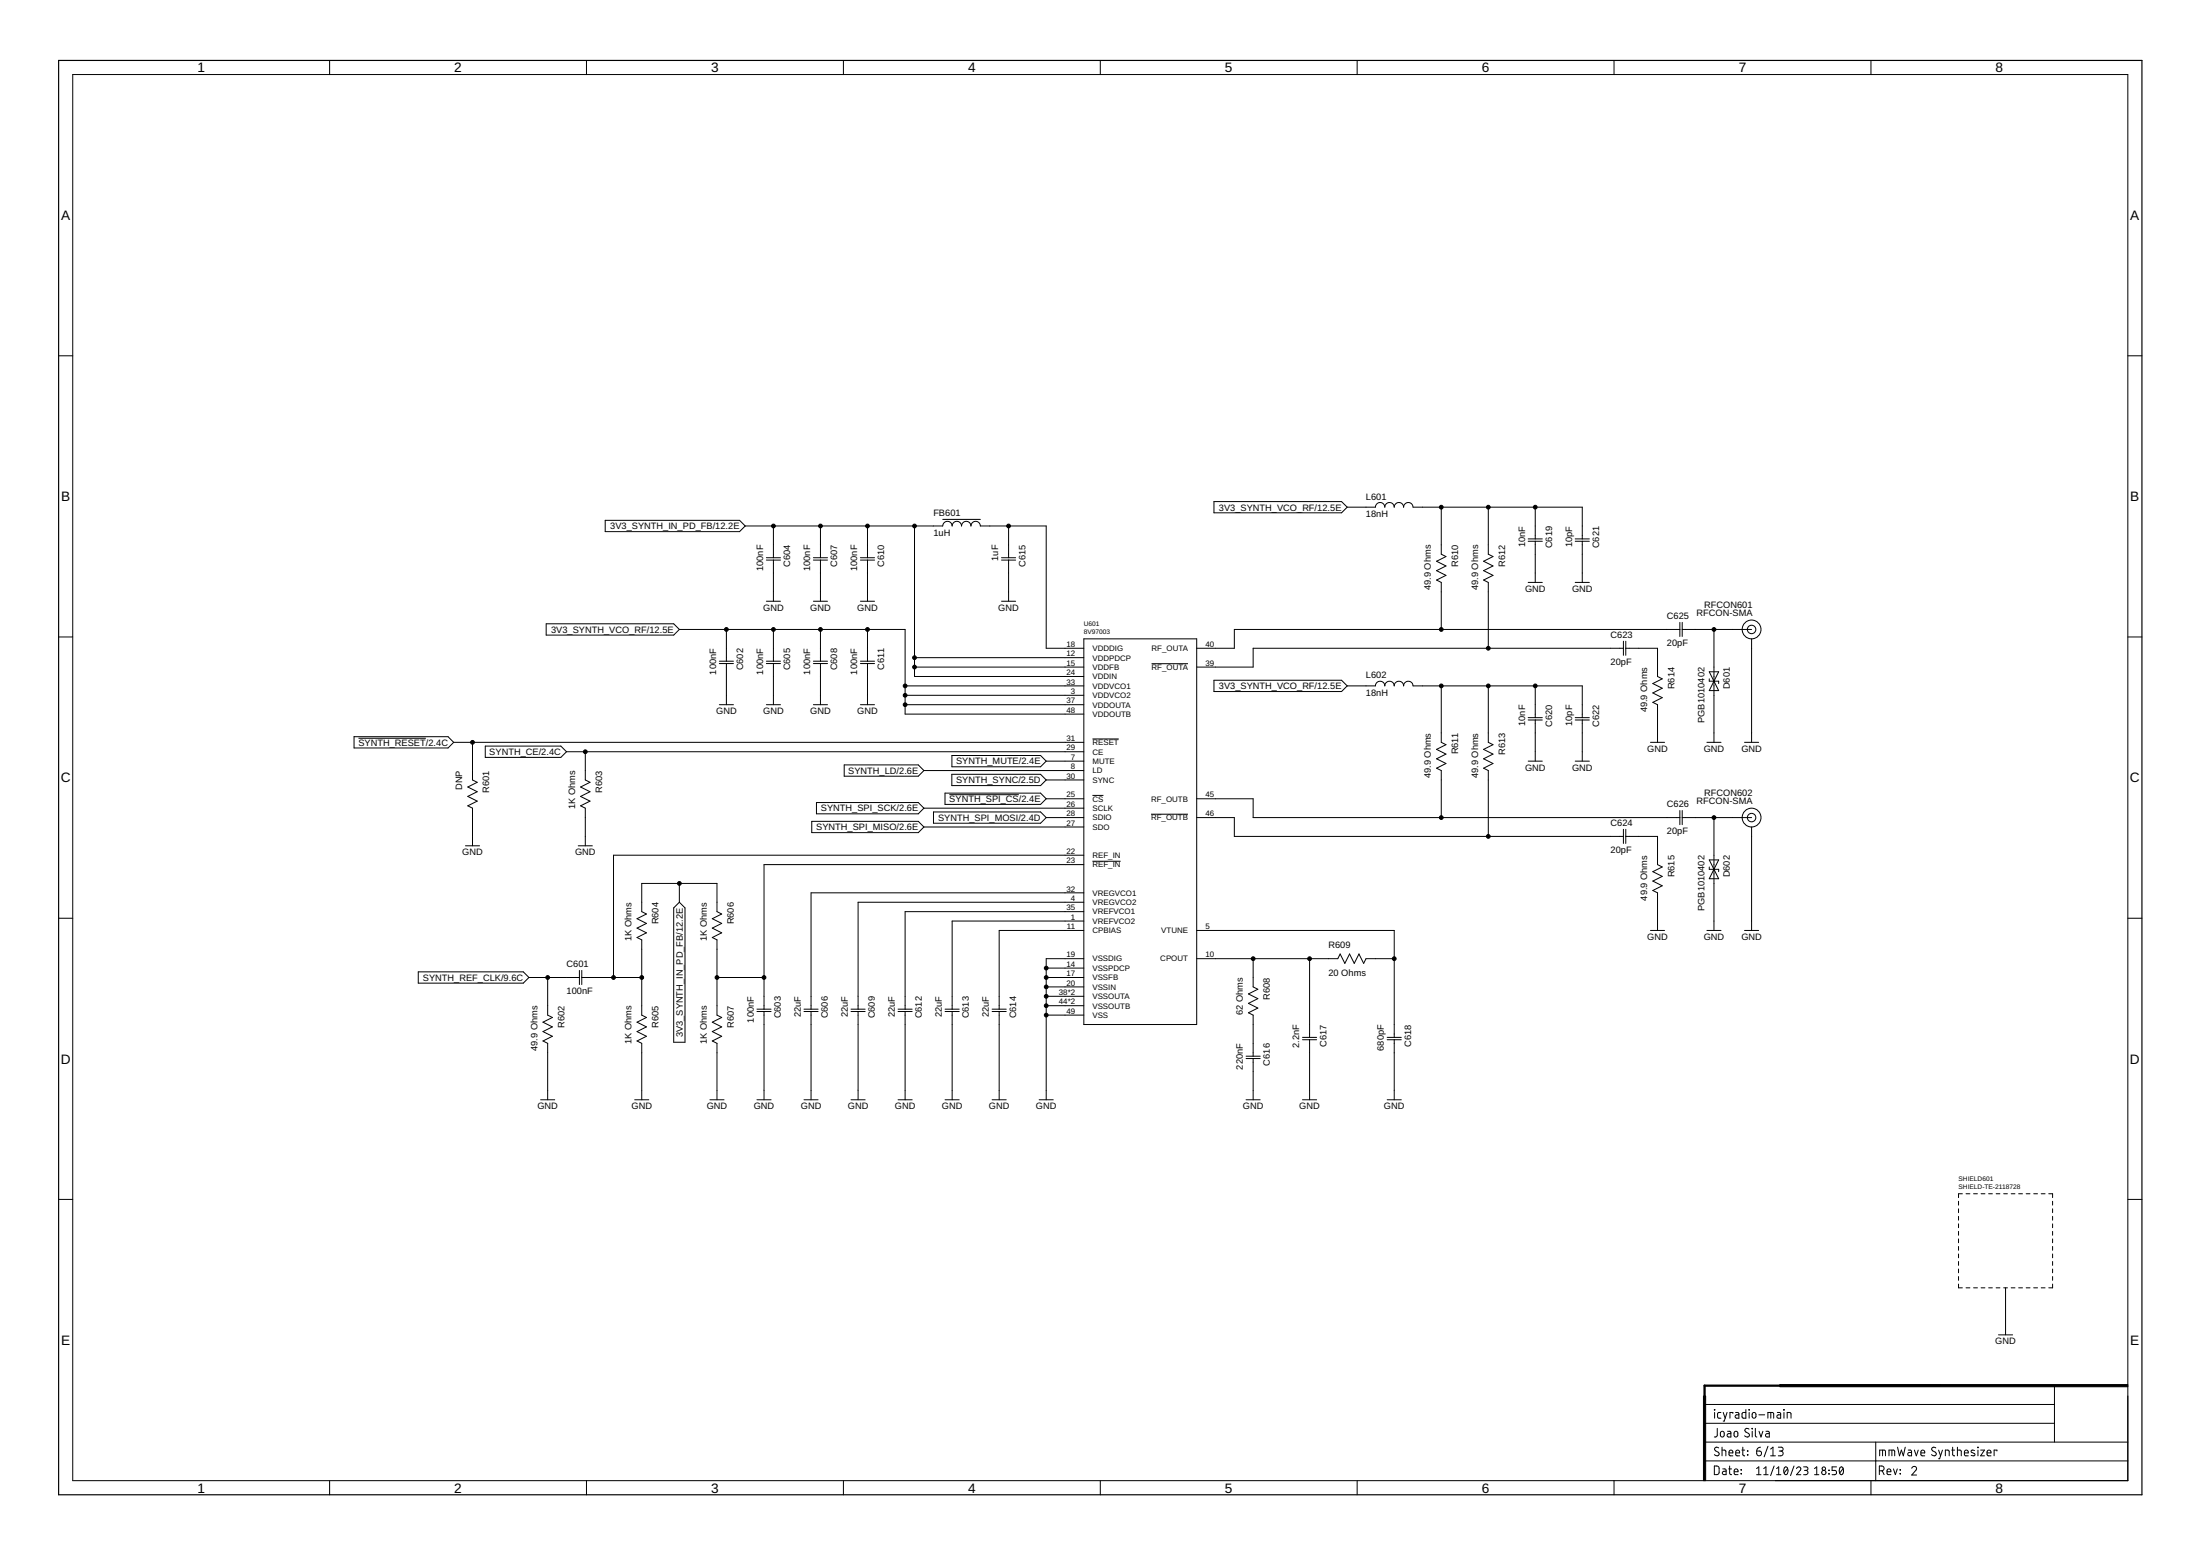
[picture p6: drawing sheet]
<svg xmlns="http://www.w3.org/2000/svg" width="594mm" height="420mm" viewBox="0 0 594 420" stroke-linecap="round" stroke-linejoin="round" font-family="sans-serif">
<g fill="none" stroke="#000" stroke-width=".27">
<path d="M89 16.3v3.8M158.4 16.3v3.8M227.8 16.3v3.8M297.1 16.3v3.8M366.5 16.3v3.8M435.8 16.3v3.8M505.2 16.3v3.8M19.6 20.1h555v379.7h-555zM15.8 96.1h3.8M574.6 96.1h3.8M327.8 135.4h34.5l1.5 1.5-1.5 1.6h-34.5zM363.8 136.9h7.6a1.27 1.27 0 0 1 1.3-1.2 1.27 1.27 0 0 1 1.3 1.2 1.27 1.27 0 0 1 1.2-1.2 1.27 1.27 0 0 1 1.3 1.2 1.27 1.27 0 0 1 1.3-1.2 1.27 1.27 0 0 1 1.2 1.2 1.27 1.27 0 0 1 1.3-1.2 1.27 1.27 0 0 1 1.3 1.2h45.7v8.6"/>
<path d="M389.2 136.9v12.7l1.3 .7-2.6 1.3 2.6 1.2-2.6 1.3 2.6 1.3-2.6 1.2 1.3 .7v12.7M401.9 136.9v12.7l1.3 .7-2.6 1.3 2.6 1.2-2.6 1.3 2.6 1.3-2.6 1.2 1.3 .7v17.7M414.6 136.9v8.6M163.4 140.5h36.3l1.5 1.5-1.5 1.6h-36.3zM201.2 142h53.4a1.27 1.27 0 0 1 1.2-1.2 1.27 1.27 0 0 1 1.3 1.2 1.27 1.27 0 0 1 1.3-1.2 1.27 1.27 0 0 1 1.3 1.2 1.27 1.27 0 0 1 1.2-1.2 1.27 1.27 0 0 1 1.3 1.2 1.27 1.27 0 0 1 1.3-1.2 1.27 1.27 0 0 1 1.2 1.2h17.8v33h10.2M206.9 150.6h3.9M206.9 151.2h3.9M208.9 142v8.6M208.9 151.2v11.1M219.6 150.6h3.9M219.6 151.2h3.9M221.6 142v8.6"/>
<path d="M221.6 151.2v11.1M232.3 150.6h3.9M232.3 151.2h3.9M234.3 142v8.6M234.3 151.2v11.1M247 142v40.7h45.7M254.6 140.3h10.1M270.4 150.6h3.9M270.4 151.2h3.9M272.4 142v8.6M272.4 151.2v11.1M412.7 145.5h3.8"/>
<path d="M412.7 146.2h3.8M412.7 157.3h3.8M414.6 146.2v11.1M425.4 145.5h3.8M425.4 146.2h3.8M425.4 157.3h3.8M427.3 146.2v11.1M15.8 172h3.8M147.5 168.4h34.4l1.6 1.6-1.6 1.5h-34.4zM183.5 170h60.9v22.8h48.3M194.2 178.5h3.9M194.2 179.2h3.9"/>
<path d="M196.2 170v8.5M196.2 179.2v11.1M206.9 178.5h3.9M206.9 179.2h3.9M206.9 162.3h3.9M208.9 170v8.5M208.9 179.2v11.1M219.6 178.5h3.9M219.6 179.2h3.9M219.6 162.3h3.9M221.6 170v8.5M221.6 179.2v11.1"/>
<path d="M232.3 178.5h3.9M232.3 179.2h3.9M232.3 162.3h3.9M234.3 170v8.5M234.3 179.2v11.1M247 177.6h45.7M270.4 162.3h3.9M292.7 172.5h30.5v104.1h-30.5zM311 179.2h9.8M438.4 175h-100v5.1h-15.2M438.4 173.1v3.9M439 175h8.6v7.7l1.3 .6-2.6 1.3 2.6 1.2-2.6 1.3 2.6 1.3-2.6 1.3 1.3 .6v10.1"/>
<path d="M439 173.1v3.9M453.6 170h-120.3v5h-10.1M453.6 168.1v3.8M454.3 170h18.7M454.3 168.1v3.8M462.8 170v30.4M473 172.5v27.9M574.6 172h3.8M95.6 198.9h25.4l1.5 1.5-1.5 1.6h-25.4zM96.8 199.3h18.2M194.2 190.3h3.9M206.9 190.3h3.9"/>
<path d="M219.6 190.3h3.9M232.3 190.3h3.9M244.4 185.2h48.3M244.4 187.7h48.3M244.4 190.3h48.3M247 180.1h45.7M295 199.5h7.1M327.8 183.7h34.5l1.5 1.5-1.5 1.5h-34.5zM363.8 185.2h7.6a1.27 1.27 0 0 1 1.3-1.3 1.27 1.27 0 0 1 1.3 1.3 1.27 1.27 0 0 1 1.2-1.3 1.27 1.27 0 0 1 1.3 1.3 1.27 1.27 0 0 1 1.3-1.3 1.27 1.27 0 0 1 1.2 1.3 1.27 1.27 0 0 1 1.3-1.3 1.27 1.27 0 0 1 1.3 1.3h45.7v8.6M389.2 185.2v15.2l1.3 .7-2.6 1.3 2.6 1.2-2.6 1.3 2.6 1.3-2.6 1.2 1.3 .7v12.7M401.9 185.2v15.2l1.3 .7-2.6 1.3 2.6 1.2-2.6 1.3 2.6 1.3-2.6 1.2 1.3 .7v17.7M412.7 193.8h3.8"/>
<path d="M412.7 194.4h3.8M414.6 185.2v8.6M414.6 194.4v11.1M425.4 193.8h3.8M425.4 194.4h3.8M427.3 194.4v11.1M461.6 183.3v.6h2.5v.7M461.6 181.4l2.5 5.1h-2.5l2.5-5.1zM122.5 200.4h170.2M127.6 200.4v10.2l1.3 .6-2.6 1.3 2.6 1.3-2.6 1.3 2.6 1.2-2.6 1.3 1.3 .6v10.2M131 201.5h20.4l1.6 1.5-1.6 1.5h-20.4zM153 203h139.7"/>
<path d="M158.1 203v7.6l1.2 .6-2.5 1.3 2.5 1.3-2.5 1.3 2.5 1.2-2.5 1.3 1.3 .6v10.2M220.5 216.7h27.5l1.5 1.5-1.5 1.6h-27.5zM228 206.5h20l1.5 1.6-1.5 1.5h-20zM249.5 218.2h43.2M249.5 208.1h43.2M252.1 219.2h28.9l1.5 1.6-1.5 1.5h-28.9zM255.2 214.2h25.8l1.5 1.5-1.5 1.5h-25.8zM256.3 214.6h18.8M257 209.1h24l1.5 1.5-1.5 1.5h-24zM257 204h24l1.5 1.5-1.5 1.6h-24zM282.5 215.7h10.2M282.5 205.5h10.2"/>
<path d="M282.5 210.6h10.2M295 214.8h3M310.8 219.9h10M323.2 215.7h15.2v5.1h115.2M412.7 205.5h3.8M425.4 205.5h3.8M445.7 200.4h3.8M453.6 218.9v3.8M454.3 218.9v3.8M460.9 200.4h3.8M471.1 200.4h3.8M125.7 228.4h3.8"/>
<path d="M156.1 228.4h3.9M183.5 238.5v5.1M219.2 221.8h28.8l1.5 1.5-1.5 1.5h-28.8zM249.5 223.3h43.2M282.5 220.8h10.2M292.7 233.5h-86.4v39M292.7 230.9h-127v33M295 232.6h7.6M323.2 220.8h10.1v5h105.1M438.4 223.9v3.9M439 225.8h8.6v7.7l1.3 .6-2.6 1.3 2.6 1.2-2.6 1.3 2.6 1.3-2.6 1.3 1.3 .6v10.1M439 223.9v3.9"/>
<path d="M454.3 220.8h18.7M461.6 232.2l2.5 5.1h-2.5l2.5-5.1zM461.6 234.1v.6h2.5v.7M462.8 220.8v30.4M473 223.3v27.9M15.8 247.9h3.8M183.5 243.6l1.5 1.6v36.2h-3.1v-36.2zM292.7 248.7h-35.6v23.8M292.7 251.2h-22.9v21.3M292.7 258.9h-10.2v38.1M292.7 241.1h-73.7v31.4M292.7 243.6h-61v28.9"/>
<path d="M292.7 246.2h-48.3v26.3M323.2 251.2h53.3v28.9M323.2 258.9h38.1l.6-1.3 1.3 2.5 1.2-2.5 1.3 2.5 1.3-2.5 1.2 2.5 .7-1.2h7.6M338.4 258.9v7.6l1.3 .6-2.6 1.3 2.6 1.3-2.6 1.2 2.6 1.3-2.6 1.3 1.3 .6v11.1M353.6 258.9v21.2M445.7 251.2h3.8M460.9 251.2h3.8M471.1 251.2h3.8M574.6 247.9h3.8M112.9 262.4h28.4l1.5 1.5-1.5 1.6h-28.4zM142.8 263.9h13.7M147.9 263.9v10.2l1.3 .6-2.6 1.3 2.6 1.3-2.6 1.3 2.6 1.2-2.6 1.3 1.3 .6v15.3"/>
<path d="M156.5 262v3.9M157.1 263.9h16.2M157.1 262v3.9M193.6 263.9h12.7M204.4 272.5h3.8M204.4 273.1h3.8M206.3 273.1v23.9M217.1 272.5h3.8M217.1 273.1h3.8M219 273.1v23.9M229.8 272.5h3.8M229.8 273.1h3.8"/>
<path d="M231.7 273.1v23.9M242.5 272.5h3.8M242.5 273.1h3.8M244.4 273.1v23.9M255.2 272.5h3.8M255.2 273.1h3.8M257.1 273.1v23.9M267.9 272.5h3.8M267.9 273.1h3.8M269.8 273.1v23.9M282.5 261.4h10.2M282.5 263.9h10.2"/>
<path d="M282.5 266.5h10.2M282.5 269h10.2M282.5 271.6h10.2M282.5 274.1h10.2M146 297h3.8M171.4 297h3.8M173.3 297v-15.3l-1.3-.6 2.6-1.3-2.6-1.2 2.6-1.3-2.6-1.3 2.6-1.3-1.3-.6v-20.3l-1.3-.6 2.6-1.3-2.6-1.3 2.6-1.3-2.6-1.2 2.6-1.3-1.3-.6v-7.7h20.3v7.7l1.3 .6-2.6 1.3 2.6 1.2-2.6 1.3 2.6 1.3-2.6 1.3 1.3 .6v20.3l1.3 .6-2.6 1.3 2.6 1.3-2.6 1.3 2.6 1.2-2.6 1.3 1.3 .6v15.3M191.7 297h3.8M204.4 297h3.8M217.1 297h3.8M229.8 297h3.8M242.5 297h3.8"/>
<path d="M255.2 297h3.8M267.9 297h3.8M280.6 297h3.8M336.5 297h3.8M336.5 285.2h3.8M336.5 285.8h3.8M338.4 285.8v11.2M351.7 297h3.8M351.7 280.1h3.8M351.7 280.8h3.8M353.6 280.8v16.2M374.6 297h3.8"/>
<path d="M374.6 280.1h3.8M374.6 280.8h3.8M376.5 280.8v16.2M15.8 323.9h3.8M528.9 324.4v1M528.9 326.4v1M528.9 328.4v1.1M528.9 330.5v1M528.9 332.5v1M528.9 334.5v1.1M528.9 336.6v1M528.9 338.6v1"/>
<path d="M529.9 322.3h-1v1.1M530.9 322.3h1M532.9 322.3h1.1M535 322.3h1M537 322.3h1M539 322.3h1M541.1 322.3h1M543.1 322.3h1M545.1 322.3h1M547.1 322.3h1.1M549.2 322.3h1M551.2 322.3h1"/>
<path d="M553.2 322.3h1.1v1.1M554.3 324.4v1M554.3 326.4v1M554.3 328.4v1.1M554.3 330.5v1M554.3 332.5v1M554.3 334.5v1.1M554.3 336.6v1M554.3 338.6v1M574.6 323.9h3.8M528.9 346.7v1h1M528.9 340.6v1.1"/>
<path d="M528.9 342.7v1M528.9 344.7v1M530.9 347.7h1M532.9 347.7h1.1M535 347.7h1M537 347.7h1M539 347.7h1M541.1 347.7h1M541.6 347.7v12.7M543.1 347.7h1M545.1 347.7h1M547.1 347.7h1.1"/>
<path d="M549.2 347.7h1M551.2 347.7h1M554.3 340.6v1.1M554.3 342.7v1M554.3 344.7v1M554.3 346.7v1h-1.1M460.3 379.2h94.5M539.7 360.4h3.8M554.8 374.2v15.2M89 399.8v3.8M158.4 399.8v3.8M227.8 399.8v3.8"/>
<path d="M297.1 399.8v3.8M366.5 399.8v3.8M435.8 399.8v3.8M460.3 394.5h114.3M460.3 389.4h114.3M460.3 384.3h94.5M462.9 395.9h.9l.4 .4v1.4l-.4 .5h-.9zM462.9 380.6l.2 .1zM463 381.4v1.5M463.7 385.7v2l-.2 .2-.6 .1M464.1 391a.58 .58 0 0 0-.9-.1 .58 .58 0 0 0 .1 .9l.7 .3a.54 .54 0 0 1 .2 .8 .54 .54 0 0 1-.8 .2l-.5-.3M464.7 386.7l.5-.2a.92 .92 0 0 1 .1 1.5h-.3l-.4-.3z"/>
<path d="M464.7 381.4h-.6l-.3 .4 .1 1 .8 .1M465 391.6l.9 .1 .1 1.4M465 390.8v2.3M465.2 396.6l.7 .1 .2 .2v1.3h-.6a.46 .46 0 0 1-.4-.5 .46 .46 0 0 1 .4-.4h.6M465.3 381.4l.6 1.5M466.4 381.4l-.8 2.3h-.3M466.5 386.5h.7l.2 .2v1.3h-.6a.46 .46 0 0 1-.4-.4 .46 .46 0 0 1 .4-.5h.6M466.8 396.6h.8M466.9 392.3h1a.54 .54 0 0 0-.3-.7 .54 .54 0 0 0-.7 .5l.1 .9 .9 .1M467.1 395.9v1.9l.1 .3 .4 .1M467.9 381.7v-.3h-.8v1.5M468.3 397.4h1a.54 .54 0 0 0-.3-.7 .54 .54 0 0 0-.7 .5l.1 .9 .9 .1"/>
<path d="M468.4 386.7l.5-.2a.92 .92 0 0 1 .1 1.5l-.6-.1zM468.7 381.4h.6l.2 .2 .1 1.3h-.6a.46 .46 0 0 1-.5-.4 .46 .46 0 0 1 .5-.5h.6M468.7 392.3h1.1a.54 .54 0 0 0-.4-.7 .54 .54 0 0 0-.7 .5l.1 .9 1 .1M470.1 397.9l.2 .1zM470.1 396.8l.2 .2zM470.4 391.6h.7M470.6 390.8v2.1l.5 .2M471.4 380.6v2.3h-.7l-.3-.3 .1-1 .2-.2h.7M471.9 391.8l.1 .1zM471.9 392.8l.1 .1zM472.3 380.6l.1 .1zM472.3 385.9a.58 .58 0 0 0-.9-.1 .58 .58 0 0 0 0 .9l.7 .4a.58 .58 0 0 1 .1 .8 .58 .58 0 0 1-.9 0l-.2-.2"/>
<path d="M472.3 381.4v1.5M473.1 385.7l.1 .1zM473.2 386.5v1.5M473.2 381.6l.4-.2 .4 .2 .2 .8a.52 .52 0 0 1-.5 .6 .52 .52 0 0 1-.6-.6zM474 385.7v1.9l.4 .4M474.3 396.6l.6-.5v2.1M474.3 398.2h1.2M474.4 391.8h.7a.66 .66 0 0 1 .6 .7 .66 .66 0 0 1-.7 .6 .66 .66 0 0 1-.6-.6zM475 382h1.5M475 386.5l.5 1.5 .5-1.5M475.4 390.8l-.7 .3-.3 .7M476.3 398.2h1.2"/>
<path d="M476.3 396.6l.6-.5v2.1M476.9 386.5h.6l.3 .2v1.3h-.6a.46 .46 0 0 1-.5-.4 .46 .46 0 0 1 .5-.5h.6M477.4 382.9v-1.5l1.4 .1 .2 1.4M477.4 390.5l-1 2.9M478.1 393.1h1.3M478.1 391.3l.7-.5v2.3M478.2 381.4v1.5M479.1 395.9l-1 2.5M479.7 398.2h1.2M479.7 396.6l.6-.5v2.1M479.9 381.4h.7l.2 .2v1.3h-.5a.46 .46 0 0 1-.5-.4 .46 .46 0 0 1 .5-.5h.5M480.2 390.8h.8a.52 .52 0 0 1 .5 .5 .52 .52 0 0 1-.5 .5h-.5"/>
<path d="M480.9 391.8a.65 .65 0 0 1 .6 .7 .65 .65 0 0 1-.6 .6h-.7M481.6 380.6l.2 .1zM481.7 381.4v1.5M481.9 396.2a.67 .67 0 0 1 .8 .2 .67 .67 0 0 1 .1 .8 .67 .67 0 0 1-.1 .7 .67 .67 0 0 1-.8 .2 1.76 1.76 0 0 1 0-1.9zM482.6 382.9v-1.5l.9 .1 .1 1.4M482.7 396.6l-.9 1.1M484.4 395.9l-.9 2.5M485.1 396.6a.58 .58 0 0 1 .9-.5 .58 .58 0 0 1 .1 .9l-1 1.2h1.2M487 396.1h.7a.48 .48 0 0 1 .5 .5 .48 .48 0 0 1-.5 .4h-.4M487.6 397a.58 .58 0 0 1 .6 .6 .58 .58 0 0 1-.6 .6h-.6M490 398.2h1.2M490 396.6l.6-.5v2.1"/>
<path d="M493.8 397.9l.2 .1zM493.8 397l.2 .1zM495.9 396.1h-1.2v.9h.7a.59 .59 0 0 1 .5 .6 .59 .59 0 0 1-.5 .6h-.7M496.9 396.2a.66 .66 0 0 1 .8 .2 .66 .66 0 0 1 .1 .8 .66 .66 0 0 1-.1 .7 .66 .66 0 0 1-.8 .2 1.64 1.64 0 0 1 0-1.9zM497.7 396.6l-.9 1.1M505.2 399.8v3.8M506.5 389.4v10.4M507.5 397.2h.6a.65 .65 0 0 0 .7-.7 .65 .65 0 0 0-.7-.6h-.6v2.3M507.6 393.1v-1.5l1.4 .1 .1 1.4M508.3 397.2l.5 1M508.4 391.6v1.5M509.6 397.4h1a.54 .54 0 0 0-.4-.7 .54 .54 0 0 0-.6 .5l.1 .9 .9 .1"/>
<path d="M510.1 393.1v-1.5l1.4 .1 .1 1.4M510.9 391.6v1.5M511.3 396.6l.5 1.6 .5-1.6M512.4 390.8l.5 2.3 .5-1.5 .6 1.5 .5-2.3M513.1 396.8l.1 .2zM513.1 397.9l.1 .1zM515.3 391.6h.6l.3 .3v1.2h-.6a.46 .46 0 0 1-.4-.4 .46 .46 0 0 1 .4-.5h.6M516.2 396.5a.65 .65 0 0 1 1-.5 .65 .65 0 0 1 .2 1l-1.2 1.3h1.3M517 391.6l.5 1.5 .5-1.5M518.7 392.3h1a.54 .54 0 0 0-.3-.7 .54 .54 0 0 0-.7 .5l.1 .9 .9 .1M522.7 391a.58 .58 0 0 0-.8-.1 .58 .58 0 0 0 0 .9l.7 .3a.58 .58 0 0 1 .1 .9 .58 .58 0 0 1-.9 0l-.2-.2M523.5 391.6l.5 1.5"/>
<path d="M524.5 391.6l-.7 2.3h-.3M525.3 393.1v-1.5l.9 .1 .2 1.4M527 391.6h.8M527.3 390.8v1.9l.1 .3 .4 .1M528.6 391.6l.9 .1 .1 1.4M528.6 390.8v2.3M530.5 392.3h1a.54 .54 0 0 0-.4-.7 .54 .54 0 0 0-.6 .5l.1 .9 .9 .1M533.2 391.7l-.8-.1-.1 .4 .9 .6 .1 .4h-1M534.1 390.8l.1 .1zM534.1 391.6v1.5M534.8 391.6h1.1l-1.1 1.5h1.1M536.6 392.3h1a.55 .55 0 0 0-.3-.7 .55 .55 0 0 0-.7 .5l.1 .9 .9 .1"/>
<path d="M539.2 391.8v-.2h-.7v1.5"/>
<circle cx="473" cy="170" r="2.54"/>
<circle cx="473" cy="170" r="1.14"/>
<circle cx="473" cy="220.8" r="2.54"/>
<circle cx="473" cy="220.8" r="1.14"/>
<circle cx="492.5" cy="397.6" r=".58"/>
<circle cx="492.5" cy="396.6" r=".47"/>
</g>
<path d="M15.8 16.3h562.6v387.3h-562.6z" fill="none" stroke="#000" stroke-width=".32"/>
<path d="M460 377h.6v22.8h-.6zM480.6 373.9h94v.6h-94z" fill="#000" stroke="#000" stroke-width=".27"/>
<path d="M523.8 374.2h-63.5v3.8" fill="none" stroke="#000" stroke-width=".61"/>
<g fill="#000" stroke="#000" stroke-width=".27">
<circle cx="389.2" cy="136.9" r=".51"/>
<circle cx="401.9" cy="136.9" r=".51"/>
<circle cx="414.6" cy="136.9" r=".51"/>
<circle cx="208.9" cy="142" r=".51"/>
<circle cx="221.6" cy="142" r=".51"/>
<circle cx="234.3" cy="142" r=".51"/>
<circle cx="247" cy="142" r=".51"/>
<circle cx="272.4" cy="142" r=".51"/>
<circle cx="196.2" cy="170" r=".51"/>
<circle cx="208.9" cy="170" r=".51"/>
<circle cx="221.6" cy="170" r=".51"/>
<circle cx="234.3" cy="170" r=".51"/>
<circle cx="247" cy="177.6" r=".51"/>
<circle cx="389.2" cy="170" r=".51"/>
<circle cx="401.9" cy="175" r=".51"/>
<circle cx="462.8" cy="170" r=".51"/>
<circle cx="244.4" cy="187.7" r=".51"/>
<circle cx="244.4" cy="190.3" r=".51"/>
<circle cx="244.4" cy="185.2" r=".51"/>
<circle cx="247" cy="180.1" r=".51"/>
<circle cx="389.2" cy="185.2" r=".51"/>
<circle cx="401.9" cy="185.2" r=".51"/>
<circle cx="414.6" cy="185.2" r=".51"/>
<circle cx="127.6" cy="200.4" r=".51"/>
<circle cx="158.1" cy="203" r=".51"/>
<circle cx="183.5" cy="238.5" r=".51"/>
<circle cx="389.2" cy="220.8" r=".51"/>
<circle cx="401.9" cy="225.8" r=".51"/>
<circle cx="462.8" cy="220.8" r=".51"/>
<circle cx="338.4" cy="258.9" r=".51"/>
<circle cx="353.6" cy="258.9" r=".51"/>
<circle cx="376.5" cy="258.9" r=".51"/>
<circle cx="147.9" cy="263.9" r=".51"/>
<circle cx="165.7" cy="263.9" r=".51"/>
<circle cx="173.3" cy="263.9" r=".51"/>
<circle cx="193.6" cy="263.9" r=".51"/>
<circle cx="206.3" cy="263.9" r=".51"/>
<circle cx="282.5" cy="263.9" r=".51"/>
<circle cx="282.5" cy="271.6" r=".51"/>
<circle cx="282.5" cy="274.1" r=".51"/>
<circle cx="282.5" cy="261.4" r=".51"/>
<circle cx="282.5" cy="266.5" r=".51"/>
<circle cx="282.5" cy="269" r=".51"/>
</g>
<g font-size="3.7">
<text x="53.3" y="19.5">1</text>
<text x="122.7" y="19.5">2</text>
<text x="192" y="19.5">3</text>
<text x="261.4" y="19.5">4</text>
<text x="330.8" y="19.5">5</text>
<text x="400.2" y="19.5">6</text>
<text x="469.5" y="19.5">7</text>
<text x="538.9" y="19.5">8</text>
<text x="16.5" y="59.4">A</text>
<text x="575.3" y="59.4">A</text>
<text x="16.5" y="135.3">B</text>
<text x="575.3" y="135.3">B</text>
<text x="16.4" y="211.3">C</text>
<text x="575.2" y="211.3">C</text>
<text x="16.4" y="287.2">D</text>
<text x="575.2" y="287.2">D</text>
<text x="16.5" y="363.1">E</text>
<text x="575.3" y="363.1">E</text>
<text x="53.3" y="403">1</text>
<text x="122.7" y="403">2</text>
<text x="192" y="403">3</text>
<text x="261.4" y="403">4</text>
<text x="330.8" y="403">5</text>
<text x="400.2" y="403">6</text>
<text x="469.5" y="403">7</text>
<text x="538.9" y="403">8</text>
</g>
<g font-size="2.5">
<text x="329.1" y="137.8">3V3_SYNTH_VCO_RF/12.5E</text>
<text x="368.9" y="135">L601</text>
<text x="164.8" y="142.9">3V3_SYNTH_IN_PD_FB/12.2E</text>
<text x="252" y="139.3">FB601</text>
<text x="368.9" y="139.7">18nH</text>
<text x="252" y="144.8">1uH</text>
<text x="411.8" y="147.8" transform="rotate(-90 411.8 147.8)">10nF</text>
<text x="419.1" y="148" transform="rotate(-90 419.1 148)">C619</text>
<text x="424.5" y="147.8" transform="rotate(-90 424.5 147.8)">10pF</text>
<text x="431.8" y="148" transform="rotate(-90 431.8 148)">C621</text>
<text x="206.1" y="154.2" transform="rotate(-90 206.1 154.2)">100nF</text>
<text x="213.4" y="153.1" transform="rotate(-90 213.4 153.1)">C604</text>
<text x="218.8" y="154.2" transform="rotate(-90 218.8 154.2)">100nF</text>
<text x="226.1" y="153.1" transform="rotate(-90 226.1 153.1)">C607</text>
<text x="231.5" y="154.2" transform="rotate(-90 231.5 154.2)">100nF</text>
<text x="238.8" y="153.1" transform="rotate(-90 238.8 153.1)">C610</text>
<text x="269.6" y="151.4" transform="rotate(-90 269.6 151.4)">1uF</text>
<text x="276.9" y="153.1" transform="rotate(-90 276.9 153.1)">C615</text>
<text x="393.7" y="153.1" transform="rotate(-90 393.7 153.1)">R610</text>
<text x="406.4" y="153.1" transform="rotate(-90 406.4 153.1)">R612</text>
<text x="386.4" y="159.4" transform="rotate(-90 386.4 159.4)">49.9 Ohms</text>
<text x="399.1" y="159.4" transform="rotate(-90 399.1 159.4)">49.9 Ohms</text>
<text x="411.8" y="159.8">GND</text>
<text x="424.5" y="159.8">GND</text>
<text x="206.1" y="164.9">GND</text>
<text x="218.8" y="164.9">GND</text>
<text x="231.5" y="164.9">GND</text>
<text x="269.6" y="164.9">GND</text>
<text x="450.1" y="167.2">C625</text>
<text x="458.1" y="166.4">RFCON-SMA</text>
<text x="460.2" y="164.1">RFCON601</text>
<text x="148.8" y="170.9">3V3_SYNTH_VCO_RF/12.5E</text>
<text x="434.9" y="172.3">C623</text>
<text x="434.9" y="179.6">20pF</text>
<text x="450.1" y="174.5">20pF</text>
<text x="193.4" y="182.2" transform="rotate(-90 193.4 182.2)">100nF</text>
<text x="200.7" y="181" transform="rotate(-90 200.7 181)">C602</text>
<text x="206.1" y="182.2" transform="rotate(-90 206.1 182.2)">100nF</text>
<text x="213.4" y="181" transform="rotate(-90 213.4 181)">C605</text>
<text x="218.8" y="182.2" transform="rotate(-90 218.8 182.2)">100nF</text>
<text x="226.1" y="181" transform="rotate(-90 226.1 181)">C608</text>
<text x="231.5" y="182.2" transform="rotate(-90 231.5 182.2)">100nF</text>
<text x="238.8" y="180.9" transform="rotate(-90 238.8 180.9)">C611</text>
<text x="368.9" y="183.2">L602</text>
<text x="329.1" y="186.1">3V3_SYNTH_VCO_RF/12.5E</text>
<text x="368.9" y="188">18nH</text>
<text x="452.1" y="186.1" transform="rotate(-90 452.1 186.1)">R614</text>
<text x="467.2" y="186.1" transform="rotate(-90 467.2 186.1)">D601</text>
<text x="193.4" y="192.8">GND</text>
<text x="206.1" y="192.8">GND</text>
<text x="218.8" y="192.8">GND</text>
<text x="231.5" y="192.8">GND</text>
<text x="411.8" y="196" transform="rotate(-90 411.8 196)">10nF</text>
<text x="419.1" y="196.3" transform="rotate(-90 419.1 196.3)">C620</text>
<text x="424.5" y="196" transform="rotate(-90 424.5 196)">10pF</text>
<text x="431.8" y="196.3" transform="rotate(-90 431.8 196.3)">C622</text>
<text x="444.8" y="192.4" transform="rotate(-90 444.8 192.4)">49.9 Ohms</text>
<text x="460.3" y="195.2" transform="rotate(-90 460.3 195.2)">PGB1010402</text>
<text x="96.8" y="201.3">SYNTH_RESET/2.4C</text>
<text x="132.1" y="203.9">SYNTH_CE/2.4C</text>
<text x="393.7" y="203.7" transform="rotate(-90 393.7 203.7)">R611</text>
<text x="406.4" y="203.9" transform="rotate(-90 406.4 203.9)">R613</text>
<text x="444.8" y="203">GND</text>
<text x="460.1" y="203">GND</text>
<text x="470.2" y="203">GND</text>
<text x="229" y="209">SYNTH_LD/2.6E</text>
<text x="258.2" y="206.4">SYNTH_MUTE/2.4E</text>
<text x="411.8" y="208.1">GND</text>
<text x="424.5" y="208.1">GND</text>
<text x="124.8" y="213.3" transform="rotate(-90 124.8 213.3)">DNP</text>
<text x="132.1" y="214.1" transform="rotate(-90 132.1 214.1)">R601</text>
<text x="162.6" y="214.1" transform="rotate(-90 162.6 214.1)">R603</text>
<text x="258.2" y="211.5">SYNTH_SYNC/2.5D</text>
<text x="386.4" y="210.2" transform="rotate(-90 386.4 210.2)">49.9 Ohms</text>
<text x="399.1" y="210.2" transform="rotate(-90 399.1 210.2)">49.9 Ohms</text>
<text x="460.2" y="214.9">RFCON602</text>
<text x="155.3" y="218.5" transform="rotate(-90 155.3 218.5)">1K Ohms</text>
<text x="221.7" y="219.1">SYNTH_SPI_SCK/2.6E</text>
<text x="253.3" y="221.7">SYNTH_SPI_MOSI/2.4D</text>
<text x="256.3" y="216.6">SYNTH_SPI_CS/2.4E</text>
<text x="450.1" y="218">C626</text>
<text x="458.1" y="217.2">RFCON-SMA</text>
<text x="220.4" y="224.2">SYNTH_SPI_MISO/2.6E</text>
<text x="434.9" y="223.1">C624</text>
<text x="450.1" y="225.3">20pF</text>
<text x="124.8" y="230.9">GND</text>
<text x="155.3" y="230.9">GND</text>
<text x="434.9" y="230.4">20pF</text>
<text x="452.1" y="236.9" transform="rotate(-90 452.1 236.9)">R615</text>
<text x="467.2" y="236.9" transform="rotate(-90 467.2 236.9)">D602</text>
<text x="444.8" y="243.2" transform="rotate(-90 444.8 243.2)">49.9 Ohms</text>
<text x="460.3" y="246" transform="rotate(-90 460.3 246)">PGB1010402</text>
<text x="177.8" y="249.6" transform="rotate(-90 177.8 249.6)">R604</text>
<text x="198.2" y="249.6" transform="rotate(-90 198.2 249.6)">R606</text>
<text x="170.5" y="254.1" transform="rotate(-90 170.5 254.1)">1K Ohms</text>
<text x="190.8" y="254.1" transform="rotate(-90 190.8 254.1)">1K Ohms</text>
<text x="358.7" y="256.1">R609</text>
<text x="444.8" y="253.8">GND</text>
<text x="460.1" y="253.8">GND</text>
<text x="470.2" y="253.8">GND</text>
<text x="153" y="261.2">C601</text>
<text x="358.7" y="263.4">20 Ohms</text>
<text x="114.2" y="264.8">SYNTH_REF_CLK/9.6C</text>
<text x="153" y="268.5">100nF</text>
<text x="342.9" y="269.9" transform="rotate(-90 342.9 269.9)">R608</text>
<text x="210.9" y="275" transform="rotate(-90 210.9 275)">C603</text>
<text x="216.2" y="274.7" transform="rotate(-90 216.2 274.7)">22uF</text>
<text x="223.6" y="275" transform="rotate(-90 223.6 275)">C606</text>
<text x="228.9" y="274.7" transform="rotate(-90 228.9 274.7)">22uF</text>
<text x="236.3" y="275" transform="rotate(-90 236.3 275)">C609</text>
<text x="241.6" y="274.7" transform="rotate(-90 241.6 274.7)">22uF</text>
<text x="249" y="275" transform="rotate(-90 249 275)">C612</text>
<text x="254.3" y="274.7" transform="rotate(-90 254.3 274.7)">22uF</text>
<text x="261.7" y="275" transform="rotate(-90 261.7 275)">C613</text>
<text x="267" y="274.7" transform="rotate(-90 267 274.7)">22uF</text>
<text x="274.4" y="275" transform="rotate(-90 274.4 275)">C614</text>
<text x="335.6" y="274.1" transform="rotate(-90 335.6 274.1)">62 Ohms</text>
<text x="152.4" y="277.6" transform="rotate(-90 152.4 277.6)">R602</text>
<text x="170.5" y="282" transform="rotate(-90 170.5 282)">1K Ohms</text>
<text x="177.8" y="277.6" transform="rotate(-90 177.8 277.6)">R605</text>
<text x="184.3" y="280.1" transform="rotate(-90 184.3 280.1)">3V3_SYNTH_IN_PD_FB/12.2E</text>
<text x="190.8" y="282" transform="rotate(-90 190.8 282)">1K Ohms</text>
<text x="198.2" y="277.6" transform="rotate(-90 198.2 277.6)">R607</text>
<text x="203.5" y="276.1" transform="rotate(-90 203.5 276.1)">100nF</text>
<text x="145.1" y="283.8" transform="rotate(-90 145.1 283.8)">49.9 Ohms</text>
<text x="342.9" y="287.7" transform="rotate(-90 342.9 287.7)">C616</text>
<text x="350.9" y="283.1" transform="rotate(-90 350.9 283.1)">2.2nF</text>
<text x="358.2" y="282.6" transform="rotate(-90 358.2 282.6)">C617</text>
<text x="373.7" y="283.8" transform="rotate(-90 373.7 283.8)">680pF</text>
<text x="381" y="282.6" transform="rotate(-90 381 282.6)">C618</text>
<text x="335.6" y="288.8" transform="rotate(-90 335.6 288.8)">220nF</text>
<text x="145.1" y="299.5">GND</text>
<text x="170.5" y="299.5">GND</text>
<text x="190.8" y="299.5">GND</text>
<text x="203.5" y="299.5">GND</text>
<text x="216.2" y="299.5">GND</text>
<text x="228.9" y="299.5">GND</text>
<text x="241.6" y="299.5">GND</text>
<text x="254.3" y="299.5">GND</text>
<text x="267" y="299.5">GND</text>
<text x="279.7" y="299.5">GND</text>
<text x="335.6" y="299.5">GND</text>
<text x="350.9" y="299.5">GND</text>
<text x="373.7" y="299.5">GND</text>
<text x="538.8" y="363">GND</text>
</g>
<g font-size="2.1">
<text x="288" y="177.2">12</text>
<text x="288" y="179.8">15</text>
<text x="288" y="174.7">18</text>
<text x="295" y="178.4">VDDPDCP</text>
<text x="295" y="175.8">VDDDIG</text>
<text x="311" y="175.8">RF_OUTA</text>
<text x="325.5" y="179.8">39</text>
<text x="325.5" y="174.7">40</text>
<text x="288" y="184.9">33</text>
<text x="288" y="182.3">24</text>
<text x="295" y="186">VDDVCO1</text>
<text x="295" y="180.9">VDDFB</text>
<text x="295" y="183.4">VDDIN</text>
<text x="311" y="180.9">RF_OUTA</text>
<text x="288" y="189.9">37</text>
<text x="289.1" y="187.4">3</text>
<text x="295" y="188.5">VDDVCO2</text>
<text x="295" y="191.1">VDDOUTA</text>
<text x="288" y="192.5">48</text>
<text x="295" y="193.6">VDDOUTB</text>
<text x="288" y="200.1">31</text>
<text x="288" y="202.6">29</text>
<text x="295" y="201.2">RESET</text>
<text x="295" y="203.8">CE</text>
<text x="289.1" y="205.2">7</text>
<text x="289.1" y="207.7">8</text>
<text x="295" y="206.3">MUTE</text>
<text x="295" y="208.8">LD</text>
<text x="288" y="215.3">25</text>
<text x="288" y="210.3">30</text>
<text x="295" y="211.4">SYNC</text>
<text x="325.5" y="215.3">45</text>
<text x="288" y="217.9">26</text>
<text x="288" y="220.4">28</text>
<text x="295" y="216.5">CS</text>
<text x="295" y="219">SCLK</text>
<text x="295" y="221.5">SDIO</text>
<text x="310.8" y="221.5">RF_OUTB</text>
<text x="310.8" y="216.5">RF_OUTB</text>
<text x="325.5" y="220.4">46</text>
<text x="288" y="223">27</text>
<text x="295" y="224.1">SDO</text>
<text x="288" y="233.1">23</text>
<text x="288" y="230.6">22</text>
<text x="295" y="231.7">REF_IN</text>
<text x="295" y="234.2">REF_IN</text>
<text x="288" y="240.7">32</text>
<text x="288" y="245.8">35</text>
<text x="289.1" y="243.3">4</text>
<text x="295" y="241.8">VREGVCO1</text>
<text x="295" y="244.4">VREGVCO2</text>
<text x="288.1" y="250.9">11</text>
<text x="289.1" y="248.3">1</text>
<text x="295" y="249.5">VREFVCO2</text>
<text x="295" y="246.9">VREFVCO1</text>
<text x="325.5" y="250.9">5</text>
<text x="295" y="252">CPBIAS</text>
<text x="313.6" y="252">VTUNE</text>
<text x="288" y="261">14</text>
<text x="288" y="263.6">17</text>
<text x="288" y="258.5">19</text>
<text x="295" y="262.2">VSSPDCP</text>
<text x="295" y="259.6">VSSDIG</text>
<text x="313.3" y="259.6">CPOUT</text>
<text x="325.5" y="258.5">10</text>
<text x="286" y="268.7">38*2</text>
<text x="288" y="266.1">20</text>
<text x="295" y="264.7">VSSFB</text>
<text x="295" y="267.2">VSSIN</text>
<text x="295" y="269.8">VSSOUTA</text>
<text x="286" y="271.2">44*2</text>
<text x="288" y="273.7">49</text>
<text x="295" y="272.3">VSSOUTB</text>
<text x="295" y="274.9">VSS</text>
</g>
<g font-size="1.8">
<text x="292.7" y="171.2">8V97003</text>
<text x="292.7" y="169">U601</text>
<text x="528.9" y="321.1">SHIELD-TE-2118728</text>
<text x="528.9" y="318.8">SHIELD601</text>
</g>
</svg>
